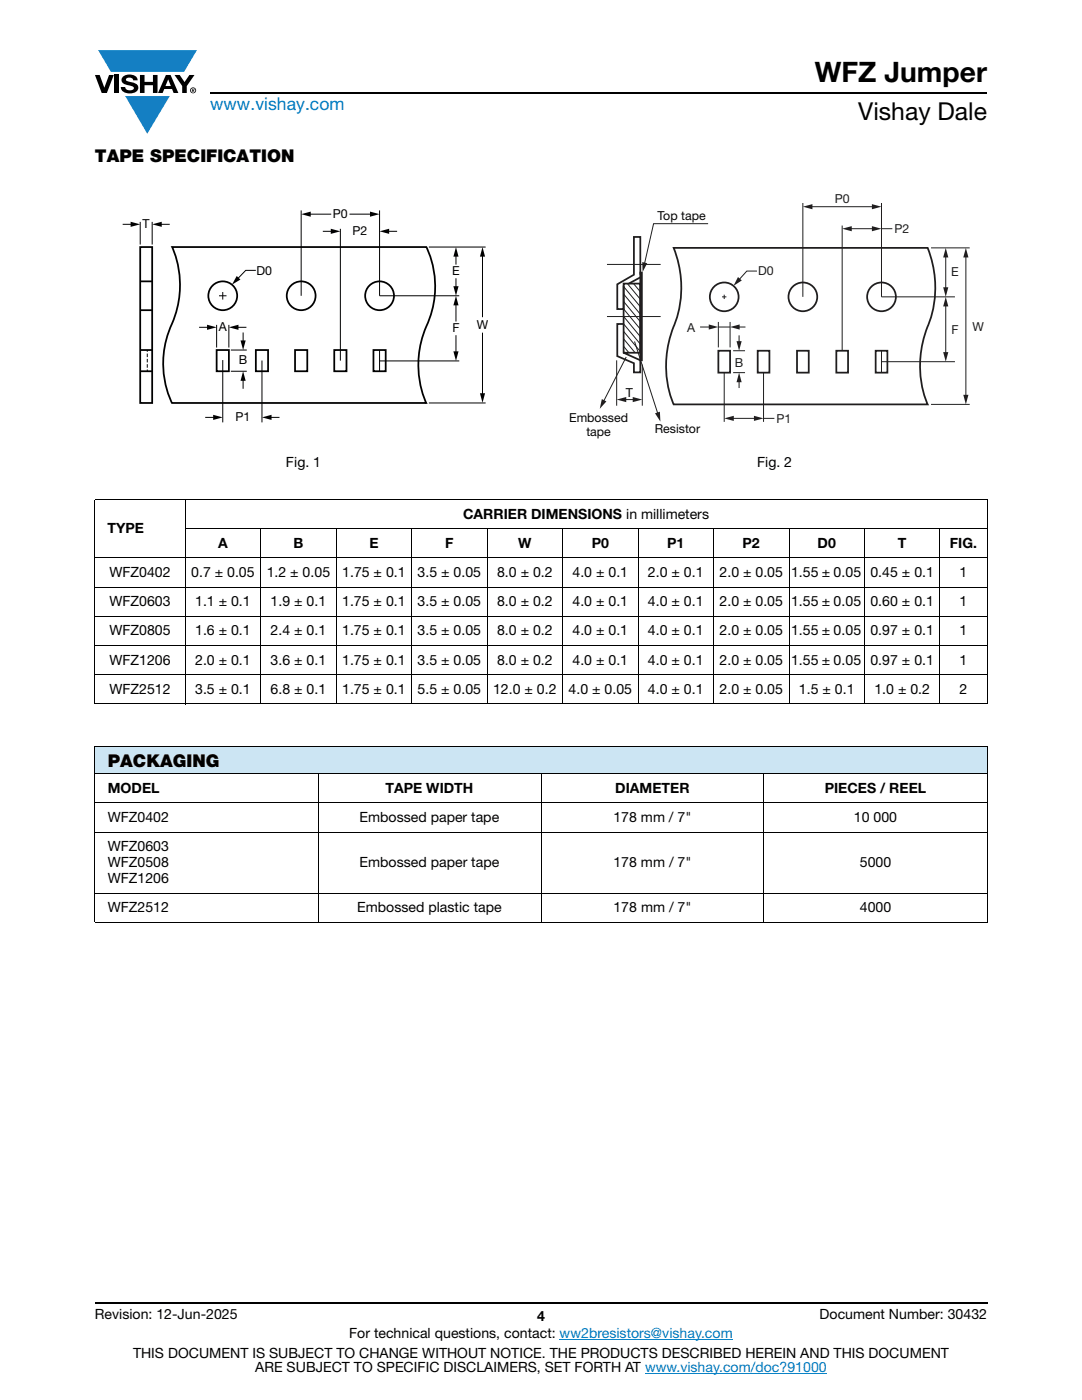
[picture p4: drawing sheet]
<svg xmlns="http://www.w3.org/2000/svg" width="216mm" height="279mm" viewBox="0 0 216 279" stroke-linecap="round" stroke-linejoin="round" font-family="sans-serif">
<g fill="#147fc3">
<path d="M19.6 10h19.7l-2.6 4.3h-1.1h-13.5z"/>
<path d="M25 19.2h8.9l-4.5 7.5z"/>
</g>
<g fill="#000">
<path d="M18.9 15h1l.9 2.5 1-2.5h.9l-1.4 3.6h-1zM22.9 15h.9v3.6h-.9zM24.6 15.3a2.1 2.1 0 0 1 2.8 .3l.1 .4h-.9a.79 .79 0 0 0-.7-.5 .79 .79 0 0 0-.8 .4l.3 .3 1 .2a1.08 1.08 0 0 1 1.2 1 1.08 1.08 0 0 1-1.1 1.2 1.73 1.73 0 0 1-2.4-1.2h.9a.96 .96 0 0 0 .8 .6 .96 .96 0 0 0 .9-.4 1.31 1.31 0 0 0-1.2-.6 1.03 1.03 0 0 1-1.1-.6 1.03 1.03 0 0 1 .2-1.1zM27.9 15h.9v1.3h1.7v-1.3h.9v3.6h-.9v-1.6h-1.7v1.6h-.9zM34.8 15h1.1l.9 1.4 1-1.4h1l-1.5 2.2v1.4h-.9v-1.4zM26.1 44.3l1.9 .5-1.9 .5zM30.4 44.8l1.9-.5v1zM47.2 55.1l.8 .7-1.7 1zM60.1 42.7l1.9-.5v1.1zM66 45.7l1.9 .5-1.9 .5zM73.8 42.2l1.9 .5-1.9 .6zM75.7 46.2l1.9-.5v1z"/>
<path d="M91 49.3l.5 1.9h-1zM90.5 57.1h1l-.5 1.9zM96.3 49.3l.5 1.9h-1zM41.3 64.8l1.9 .5-1.9 .5zM45.7 65.3l1.9-.5v1zM48.5 74.1l.5 1.9h-1zM48 67.9h1l-.5 2zM91 59l.5 1.9h-1zM90.5 70.1h1l-.5 1.9zM95.8 78.5h1l-.5 1.9zM42.5 82.8l1.9 .5-1.9 .5zM52.3 83.3l1.9-.5v1z"/>
<path d="M33.6 15.9l.5 1.3h-1.1zM33.1 15l-1.6 3.6h1l.3-.8h1.5l.3 .8h1l-1.6-3.6z"/>
<path d="M38.4 17.8h.2v.2h-.2zM38.3 17.7v.7h.1v-.3l.4 .3-.2-.3 .2-.2-.1-.2z"/>
<path d="M38.1 18a.46 .46 0 0 1 .9 0 .46 .46 0 0 1-.9 0zM37.9 18a.6 .6 0 0 0 1.2 0 .6 .6 0 0 0-1.2 0z"/>
</g>
<path d="M42 18.6h155M18.9 260h178.1" fill="none" stroke="#000" stroke-width=".36"/>
<path d="M111.7 267.3h34.5M128.7 274h36.3" fill="none" stroke="#007ec4" stroke-width=".2"/>
<g fill="none" stroke="#000" stroke-width=".2">
<path d="M24.5 44.8h1.9M28 44.3v4.5M30.4 44.3v4.5M31.9 44.8h2M43.7 59h1.5M44.4 58.3v1.5M51.1 54h-2.1l-1.6 1.7M60.1 42v17M61.7 42.7h4.4M64.4 46.2h2M67.9 45.7v26.3M69.7 42.7h4.5"/>
<path d="M75.7 42v17h15.9M77.3 46.2h1.9M85.6 49.3h11.3M91 55.5v2M91 50.9v1.9M96.3 50.9v12.4M29.4 69.9v.3M29.4 73.7v.4M39.7 65.3h2M43.2 64.8v4.6M44.4 71.9v12.4M45.7 64.8v4.6"/>
<path d="M46.1 69.9h3.1M46.1 74.1h3.1M47.2 65.3h2M48.5 75.7v1.9M48.5 66.4v1.9M52.3 71.9v12.4M75.7 69.9v4.2M75.7 72h15.9M91 60.6v3.6M91 66.9v3.6M96.3 66.4v12.4M40.9 83.3h2"/>
<path d="M53.8 83.3h2M85.6 80.4h11.3"/>
</g>
<g fill="none" stroke="#000" stroke-width=".35">
<path d="M28 56.2h2.4M28 49.3h2.4v31.1h-2.4zM34.3 49.3h50.8a18.6 18.6 0 0 1 0 15.9 19.2 19.2 0 0 0-.1 15.2h-50.7a18.6 18.6 0 0 1 0-15.8 19.2 19.2 0 0 0 0-15.3zM28 61.9h2.4M28 69.9h2.4M28 74.1h2.4M43.2 69.9h2.5v4.2h-2.5zM51.1 69.9h2.4v4.2h-2.4zM58.9 69.9h2.4v4.2h-2.4zM66.7 69.9h2.4v4.2h-2.4zM74.5 69.9h2.5v4.2h-2.5z"/>
<circle cx="44.4" cy="59" r="2.88"/>
<circle cx="60.1" cy="59" r="2.88"/>
<circle cx="75.7" cy="59" r="2.88"/>
</g>
<path d="M29.4 70.6v3" fill="none" stroke="#000" stroke-width=".2" stroke-dasharray=".7 .4" stroke-linecap="butt"/>
<path d="M127.8 54.8v-7.5h-1.3v7.5l-3.3 1.9v5h1.2v-4.7M127.8 55.4l-2.3 1.2M127.8 54.4h.3v17.5h-.3zM124.4 64.7h-1.2v6.4l3.3 1.4v1.8h1.3v-2.4l-3.4-1.5v-13.8h3.4v13.8h-3.4" fill="none" stroke="#201d1e" stroke-width=".35"/>
<g fill="none" stroke="#201d1e" stroke-width=".2">
<path d="M121.1 52.8h10.7M124.4 58.7l3.4 4M124.4 57.2l3.4 4M125.2 56.6l2.6 3.1M126.4 56.6l1.4 1.6M121.1 63.2h10.7M124.4 64.6l3.4 4.1M124.4 66.1l3.4 4.1M124.4 67.6l2.3 2.8M124.4 69.1l1.1 1.3M124.4 63.2l3.4 4M124.4 61.7l3.4 4"/>
<path d="M124.4 60.2l3.4 4M125 71.2l-4.6 9"/>
</g>
<path d="M120.1 79.6l.9 .5-1.3 1.5z" fill="#201d1e"/>
<path d="M126.6 68.1l4.7 14.6" fill="none" stroke="#201d1e" stroke-width=".2"/>
<path d="M130.7 82.5l1-.3 .1 1.9z" fill="#201d1e"/>
<path d="M141.3 44.6h-10.9l-1.8 8.2" fill="none" stroke="#201d1e" stroke-width=".2"/>
<path d="M128.2 52.3l.9 .2-.9 1.8z" fill="#201d1e"/>
<path d="M123 71.9v9.1M124.6 79.7h2M128.2 72.8v8.2" fill="none" stroke="#201d1e" stroke-width=".2"/>
<g fill="#201d1e">
<path d="M123 79.7l2-.5v1.1z"/>
<path d="M126.3 79.2l1.9 .5-1.9 .6z"/>
</g>
<g fill="none" stroke="#201d1e" stroke-width=".35">
<path d="M134.4 49.5h50.7a20.7 20.7 0 0 1 0 15.6 20.5 20.5 0 0 0 0 15.6h-50.7a20.8 20.8 0 0 1 .4-16.6 21.1 21.1 0 0 0-.4-14.6zM143.3 70h2.4v4.4h-2.4zM151.2 70h2.3v4.4h-2.3zM159 70h2.4v4.4h-2.4zM166.9 70h2.3v4.4h-2.3zM174.7 70h2.4v4.4h-2.4z"/>
<circle cx="144.5" cy="59.2" r="2.87"/>
<circle cx="160.2" cy="59.2" r="2.87"/>
<circle cx="175.9" cy="59.2" r="2.87"/>
</g>
<path d="M143.3 64.3v5M144.5 74.4v9.8M145.7 64.3v5M146.3 70h2.4M146.3 74.4h2.4M152.4 74.4v9.8M146.1 83.5h4.7" fill="none" stroke="#201d1e" stroke-width=".2"/>
<g fill="#201d1e">
<path d="M144.5 83.5l1.9-.5v1z"/>
<path d="M150.4 83l2 .5-2 .5z"/>
</g>
<path d="M160.2 40.5v18.7M168 45v25M175.9 40.5v18.7h14.6M185.8 49.5h7.7M188.7 51v6.7M175.9 70v4.4M175.9 72.2h14.6M185.8 80.7h7.7" fill="none" stroke="#201d1e" stroke-width=".2"/>
<g fill="#201d1e">
<path d="M188.7 49.5l.5 1.9h-1z"/>
<path d="M188.2 57.3h1l-.5 1.9z"/>
</g>
<path d="M188.7 60.8v9.8" fill="none" stroke="#201d1e" stroke-width=".2"/>
<g fill="#201d1e">
<path d="M188.7 59.2l.5 2h-1z"/>
<path d="M188.2 70.3h1l-.5 1.9z"/>
</g>
<path d="M192.7 51v28.1" fill="none" stroke="#201d1e" stroke-width=".2"/>
<g fill="#201d1e">
<path d="M192.7 49.5l.5 1.9h-1z"/>
<path d="M192.2 78.8h1l-.5 1.9z"/>
</g>
<path d="M169.6 45.6h4.7M175.9 45.6h2.2M152.4 83.5h2.1" fill="none" stroke="#201d1e" stroke-width=".2"/>
<g fill="#201d1e">
<path d="M168 45.6l2-.5v1.1z"/>
<path d="M174 45.1l1.9 .5-1.9 .6z"/>
</g>
<path d="M161.8 41.3h12.5" fill="none" stroke="#201d1e" stroke-width=".2"/>
<g fill="#201d1e">
<path d="M160.2 41.3l1.9-.6v1.1z"/>
<path d="M174 40.7l1.9 .6-1.9 .5z"/>
</g>
<path d="M147.5 66.9v1.5" fill="none" stroke="#201d1e" stroke-width=".2"/>
<path d="M147 68.1h1l-.5 1.9z" fill="#201d1e"/>
<path d="M147.2 65.3h1.6" fill="none" stroke="#201d1e" stroke-width=".2"/>
<path d="M145.7 65.3l1.9-.5v1z" fill="#201d1e"/>
<path d="M139.7 65.3h2.1" fill="none" stroke="#201d1e" stroke-width=".2"/>
<path d="M141.4 64.8l1.9 .5-1.9 .5z" fill="#201d1e"/>
<path d="M147.5 75.9v1.5" fill="none" stroke="#201d1e" stroke-width=".2"/>
<path d="M147.5 74.4l.5 1.9h-1z" fill="#201d1e"/>
<path d="M144.1 59.2h.8M144.5 58.8v.9" fill="none" stroke="#201d1e" stroke-width=".2"/>
<path d="M149 54.1h2l-4.6 3z" fill="#fff"/>
<path d="M151 54.1h-2l-1.6 1.8" fill="none" stroke="#201d1e" stroke-width=".2"/>
<path d="M147.3 55.3l.7 .7-1.6 1.1z" fill="#201d1e"/>
<path d="M143.3 65.3h2.4" fill="none" stroke="#201d1e" stroke-width=".2"/>
<path d="M18.9 148.9h178.1v5.5h-178.1z" fill="#cce5f3"/>
<g fill="none" stroke="#000" stroke-width=".2">
<path d="M18.9 99.7h178.1M18.9 99.8v40.6M37 99.6v40.9M197 99.8v40.6M18.9 111.3h178.1M18.9 117.2h178.1M36.9 105.5h160.1M52 105.4v35.1M67.1 105.4v35.1M82.1 105.4v35.1M97.2 105.4v35.1M112.2 105.4v35.1"/>
<path d="M127.3 105.4v35.1M142.4 105.4v35.1M157.4 105.4v35.1M172.5 105.4v35.1M187.5 105.4v35.1M18.9 123h178.1M18.9 128.8h178.1M18.9 134.6h178.1M18.9 140.4h178.1M18.9 148.9h178.1M18.9 154.4h178.1M18.9 149v35"/>
<path d="M63.5 154.3v29.8M107.9 154.3v29.8M152.4 154.3v29.8M197 149v35M18.9 160.2h178.1M18.9 166.1h178.1M18.9 178.2h178.1M18.9 184h178.1"/>
</g>
<text font-size="5.6" x="162.6" y="16.4">WFZ Jumper</text>
<text font-size="4.9" x="171.3" y="24">Vishay Dale</text>
<text font-size="3.5" fill="#007ec4" x="42" y="21.9">www.vishay.com</text>
<g font-size="3.5">
<text x="18.9" y="32.3">TAPE SPECIFICATION</text>
<text x="21.5" y="153">PACKAGING</text>
</g>
<g font-size="2.8">
<text x="57.1" y="93.1">Fig. 1</text>
<text x="151.1" y="93.1">Fig. 2</text>
<text x="21.4" y="106.4">TYPE</text>
<text x="92.4" y="103.5">CARRIER DIMENSIONS in millimeters</text>
<text x="43.5" y="109.3">A</text>
<text x="58.6" y="109.3">B</text>
<text x="73.7" y="109.3">E</text>
<text x="88.8" y="109.3">F</text>
<text x="103.4" y="109.3">W</text>
<text x="118.1" y="109.3">P0</text>
<text x="133.1" y="109.3">P1</text>
<text x="148.2" y="109.3">P2</text>
<text x="163.1" y="109.3">D0</text>
<text x="179.2" y="109.3">T</text>
<text x="189.5" y="109.3">FIG.</text>
<text x="21.8" y="115.2">WFZ0402</text>
<text x="38.2" y="115.2">0.7 ± 0.05</text>
<text x="53.2" y="115.2">1.2 ± 0.05</text>
<text x="68.3" y="115.2">1.75 ± 0.1</text>
<text x="83.3" y="115.2">3.5 ± 0.05</text>
<text x="99.2" y="115.2">8.0 ± 0.2</text>
<text x="114.2" y="115.2">4.0 ± 0.1</text>
<text x="129.3" y="115.2">2.0 ± 0.1</text>
<text x="143.6" y="115.2">2.0 ± 0.05 1.55 ± 0.05 0.45 ± 0.1</text>
<text x="191.5" y="115.2">1</text>
<text x="21.8" y="121">WFZ0603</text>
<text x="38.9" y="121">1.1 ± 0.1</text>
<text x="54" y="121">1.9 ± 0.1</text>
<text x="68.3" y="121">1.75 ± 0.1</text>
<text x="83.3" y="121">3.5 ± 0.05</text>
<text x="99.2" y="121">8.0 ± 0.2</text>
<text x="114.2" y="121">4.0 ± 0.1</text>
<text x="129.3" y="121">4.0 ± 0.1</text>
<text x="143.6" y="121">2.0 ± 0.05 1.55 ± 0.05 0.60 ± 0.1</text>
<text x="191.5" y="121">1</text>
<text x="21.8" y="126.8">WFZ0805</text>
<text x="38.9" y="126.8">1.6 ± 0.1</text>
<text x="54" y="126.8">2.4 ± 0.1</text>
<text x="68.3" y="126.8">1.75 ± 0.1</text>
<text x="83.3" y="126.8">3.5 ± 0.05</text>
<text x="99.2" y="126.8">8.0 ± 0.2</text>
<text x="114.2" y="126.8">4.0 ± 0.1</text>
<text x="129.3" y="126.8">4.0 ± 0.1</text>
<text x="143.6" y="126.8">2.0 ± 0.05 1.55 ± 0.05 0.97 ± 0.1</text>
<text x="191.5" y="126.8">1</text>
<text x="21.8" y="132.6">WFZ1206</text>
<text x="38.9" y="132.6">2.0 ± 0.1</text>
<text x="54" y="132.6">3.6 ± 0.1</text>
<text x="68.3" y="132.6">1.75 ± 0.1</text>
<text x="83.3" y="132.6">3.5 ± 0.05</text>
<text x="99.2" y="132.6">8.0 ± 0.2</text>
<text x="114.2" y="132.6">4.0 ± 0.1</text>
<text x="129.3" y="132.6">4.0 ± 0.1</text>
<text x="143.6" y="132.6">2.0 ± 0.05 1.55 ± 0.05 0.97 ± 0.1</text>
<text x="191.5" y="132.6">1</text>
<text x="21.8" y="138.5">WFZ2512</text>
<text x="38.9" y="138.5">3.5 ± 0.1</text>
<text x="54" y="138.5">6.8 ± 0.1</text>
<text x="68.3" y="138.5">1.75 ± 0.1</text>
<text x="83.3" y="138.5">5.5 ± 0.05</text>
<text x="98.4" y="138.5">12.0 ± 0.2</text>
<text x="113.5" y="138.5">4.0 ± 0.05</text>
<text x="129.3" y="138.5">4.0 ± 0.1</text>
<text x="143.6" y="138.5">2.0 ± 0.05</text>
<text x="159.4" y="138.5">1.5 ± 0.1</text>
<text x="174.5" y="138.5">1.0 ± 0.2</text>
<text x="191.5" y="138.5">2</text>
<text x="21.5" y="158.2">MODEL</text>
<text x="76.9" y="158.2">TAPE WIDTH</text>
<text x="122.8" y="158.2">DIAMETER</text>
<text x="164.6" y="158.2">PIECES / REEL</text>
<text x="21.5" y="164.1">WFZ0402</text>
<text x="71.8" y="164.1">Embossed paper tape</text>
<text x="122.4" y="164.1">178 mm / 7&quot;</text>
<text x="170.4" y="164.1">10 000</text>
<text x="21.5" y="169.9">WFZ0603</text>
<text x="21.5" y="173.1">WFZ0508</text>
<text x="71.8" y="173.1">Embossed paper tape</text>
<text x="122.4" y="173.1">178 mm / 7&quot;</text>
<text x="171.6" y="173.1">5000</text>
<text x="21.5" y="176.2">WFZ1206</text>
<text x="21.5" y="182.1">WFZ2512</text>
<text x="71.3" y="182.1">Embossed plastic tape</text>
<text x="122.4" y="182.1">178 mm / 7&quot;</text>
<text x="171.6" y="182.1">4000</text>
<text x="18.9" y="263.3">Revision: 12-Jun-2025</text>
<text x="107.2" y="263.6">4</text>
<text x="163.6" y="263.3">Document Number: 30432</text>
<text x="69.7" y="267.1">For technical questions, contact: ww2bresistors@vishay.com</text>
<text x="26.5" y="271">THIS DOCUMENT IS SUBJECT TO CHANGE WITHOUT NOTICE. THE PRODUCTS DESCRIBED HEREIN AND THIS DOCUMENT</text>
<text x="50.9" y="273.8">ARE SUBJECT TO SPECIFIC DISCLAIMERS, SET FORTH AT www.vishay.com/doc?91000</text>
</g>
<g font-size="2.5" fill="#201d1e">
<text x="166.6" y="40.5">P0</text>
<text x="178.5" y="46.5">P2</text>
<text x="151.3" y="54.9">D0</text>
<text x="189.8" y="55.1">E</text>
<text x="137.1" y="66.2">A</text>
<text x="189.9" y="66.6">F</text>
<text x="194" y="66">W</text>
<text x="146.6" y="73.2">B</text>
<text x="154.9" y="84.3">P1</text>
</g>
<g font-size="2.5">
<text x="28.5" y="45.5">T</text>
<text x="66.4" y="43.5">P0</text>
<text x="70.3" y="46.9">P2</text>
<text x="51.2" y="54.9">D0</text>
<text x="90.2" y="54.9">E</text>
<text x="95.1" y="65.6">W</text>
<text x="43.6" y="66.1">A</text>
<text x="90.3" y="66.3">F</text>
<text x="47.7" y="72.7">B</text>
<text x="47" y="84.1">P1</text>
</g>
<g font-size="2.5" fill="#040503">
<text x="131.2" y="44">Top tape</text>
<text x="124.9" y="79.2">T</text>
<text x="113.6" y="84.1">Embossed</text>
<text x="117" y="87.1">tape</text>
<text x="130.7" y="86.4">Resistor</text>
</g>
</svg>
